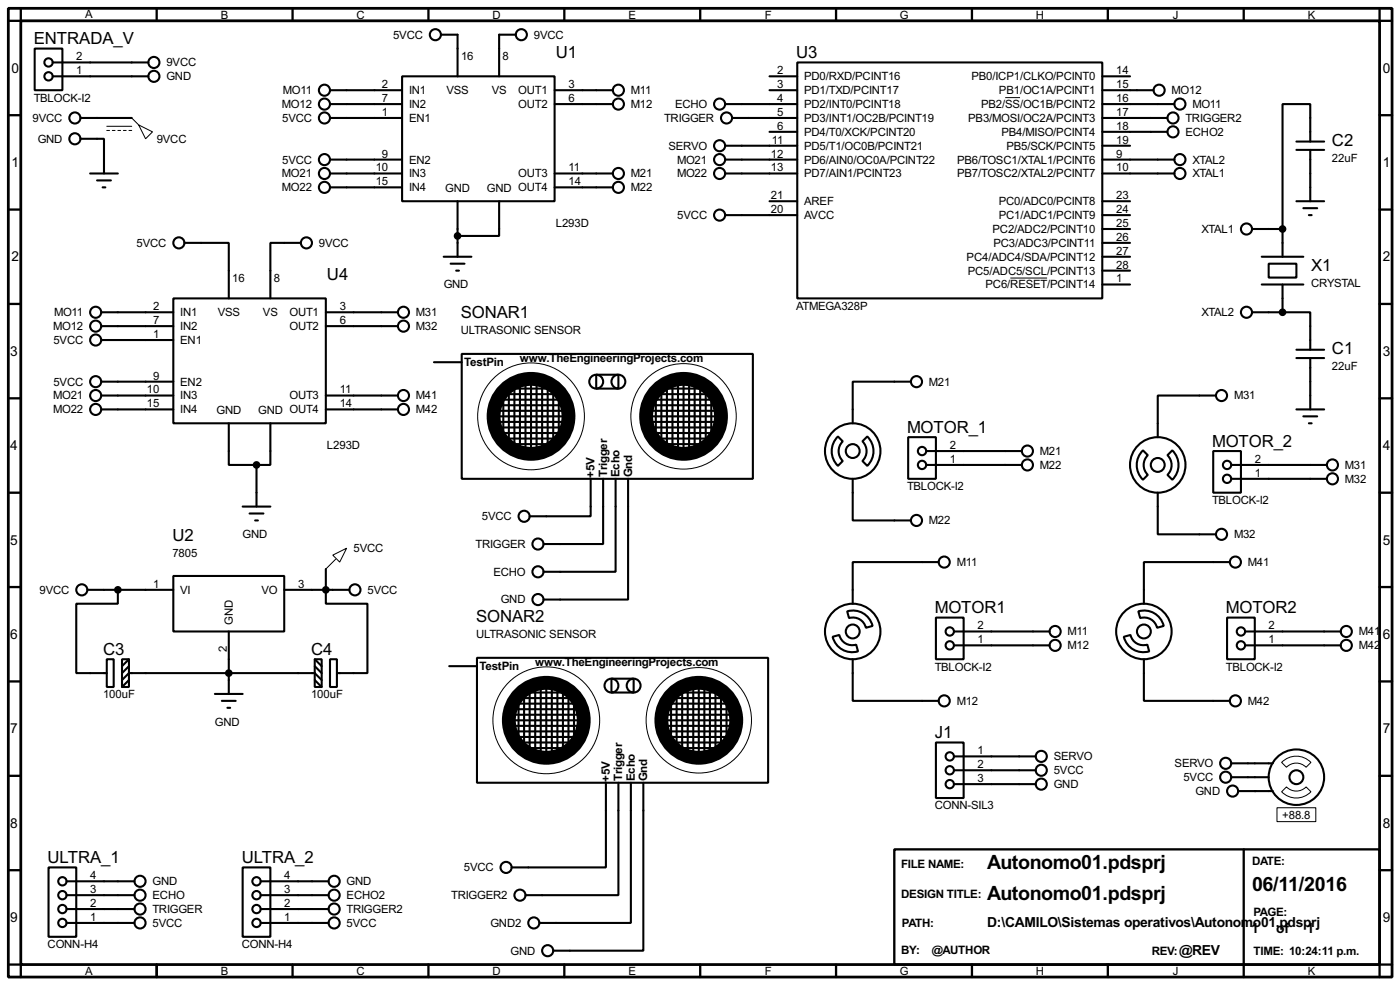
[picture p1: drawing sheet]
<svg xmlns="http://www.w3.org/2000/svg" width="256mm" height="180mm" viewBox="0 0 256 180" stroke-linecap="round" stroke-linejoin="round" font-family="sans-serif">
<path d="M1.5 1.5h253.5v177.3h-253.5zM3.8 3.8h248.9v172.7h-248.9z" fill="none" stroke="#000" stroke-width=".51"/>
<g fill="none" stroke="#000" stroke-width=".42">
<path d="M3.8 1.5v2.3h-2.3M28.7 1.5v2.3M53.6 1.5v2.3M78.5 1.5v2.3M103.4 1.5v2.3M128.3 1.5v2.3M153.2 1.5v2.3M178.1 1.5v2.3M202.9 1.5v2.3M227.8 1.5v2.3M252.7 1.5v2.3h2.3M1.5 21.1h2.3"/>
<path d="M1.5 38.4h2.3M252.7 21.1h2.3M252.7 38.4h2.3M1.5 55.6h2.3M252.7 55.6h2.3M1.5 72.9h2.3M252.7 72.9h2.3M1.5 90.2h2.3M252.7 90.2h2.3M1.5 107.4h2.3M252.7 107.4h2.3M1.5 124.7h2.3"/>
<path d="M252.7 124.7h2.3M1.5 142h2.3M1.5 159.3h2.3M163.8 155.4h88.9v21.1h-88.9zM227.8 155.4v23.4M252.7 142h2.3M252.7 159.3h2.3M1.5 176.5h2.3v2.3M28.7 176.5v2.3M53.6 176.5v2.3M78.5 176.5v2.3M103.4 176.5v2.3"/>
<path d="M128.3 176.5v2.3M153.2 176.5v2.3M178.1 176.5v2.3M202.9 176.5v2.3M255 176.5h-2.3v2.3"/>
</g>
<g fill="none" stroke="#000" stroke-width=".38">
<path d="M6.3 8.9h5.1v7.6h-5.1zM9.7 11.4h17.5M9.7 14h17.5M60.5 16.5h13.2M60.5 19h13.2M73.7 14h27.9v22.8h-27.9zM80.8 6.3h3v7.7M94.5 6.3h-3.1v7.7M101.6 16.5h10.7M101.6 19h10.7M132.8 19h13.2M141 16.5h5"/>
<path d="M141 14h5M146 11.4h55.9v43.2h-55.9zM201.9 16.5h9.4M201.9 19h13.2M201.9 14h5.1M14.7 25.4h4.3v6.3M14.7 21.6h9.4M16.5 31.7h5.1M17.8 33h2.5M18.8 34.3h.5M60.5 31.7h13.2M60.5 34.3h13.2"/>
<path d="M60.5 21.6h13.2M60.5 29.2h13.2M83.8 36.8v10.2M91.4 36.8v6.4h-7.6M101.6 31.7h10.7M101.6 34.3h10.7M132.8 31.7h13.2M132.8 29.2h13.2M132.8 26.7h13.2M132.8 39.4h13.2M134.1 21.6h11.9M141 24.1h5"/>
<path d="M141 36.8h5M201.9 31.7h13.2M201.9 21.6h12M201.9 29.2h13.2M201.9 26.7h5.1M201.9 24.1h12M201.9 39.4h5.1M201.9 36.8h5.1M237.5 36.8h5.1M237.5 27.4h5.1M237.5 25.9h5.1M238.8 38.1h2.5"/>
<path d="M239.8 39.4h.5M240 25.9v-6.9h-5.1v22.9M240 27.4v9.4M18.5 57.1h13.2M18.5 59.7h13.2M31.7 54.6h28v22.9h-28zM33.8 44.4h8.1v10.2M55.1 44.4h-5.6v10.2M59.7 57.1h13.2M59.7 59.7h13.2M81.3 47h5.1M82.5 48.3h2.6"/>
<path d="M83.6 49.5h.5M201.9 41.9h5.1M201.9 47h5.1M201.9 49.5h5.1M201.9 52.1h5.1M201.9 44.4h5.1M229.4 57.1h5.5M229.4 41.9h5.5M231.1 47h7.7M231.1 52.1h7.7M232.4 48.3h5.1v2.5h-5.1zM234.9 57.1h5.1v6.9"/>
<path d="M234.9 41.9v5.1M234.9 52.1v5M18.5 69.8h13.2M18.5 72.4h13.2M18.5 74.9h13.2M18.5 62.2h13.2M41.9 77.5v7.6h5.1M49.5 77.5v7.6h-2.5M59.7 72.4h13.2M59.7 74.9h13.2M79.5 66.3h5.1M84.6 64.8h53.3v22.8h-53.3z"/>
<path d="M90.2 77.2h12.9M90.7 75.2h12.7M90.7 74.2h12.4M90.7 78.2h12.2M90.9 76.2h12.2M91.2 73.2h11.7M91.2 72.1h10.9M91.2 79.2h11.4M92.2 72.9v6.6M92.5 71.1h8.6M93.2 71.4v9.4M94.2 71.1v10.4"/>
<path d="M95.2 70.4v11.6M96.3 70.4v11.9M97.3 70.4v12.4M98.3 70.4v12.4M99.3 69.8v12.7M100.3 70.9v11.6M101.3 72.1v9.7M102.4 73.2v6.6M109.2 68.6h4.1v2.5h-4.1zM118.6 74.2h12.2M119.1 76.2h12.7M119.1 75.2h12.5"/>
<path d="M119.1 77.2h12.5M119.4 73.2h11.4M119.4 72.1h10.4M119.4 78.2h11.7M119.9 79.2h11.4M120.1 72.9v5.8M120.9 71.1h8.1M121.2 71.4v9.4M122.2 70.9v10.6M123.2 70.1v11.9M124.2 70.1v12.2M125.2 70.1v12.2"/>
<path d="M126.2 70.1v12.2M127.3 70.4v11.6M128.3 70.9v10.6M129.3 72.1v8.7M130.3 72.6v7.2M153.5 79.9l.9 .9a2.51 2.51 0 0 0 0 3.6l-.9 .9a3.7 3.7 0 0 1 0-5.4zM166.9 69.8h-10.7v7.7M222.8 72.4h-10.7v7.6M237.5 74.9h5.1M237.5 64h5.1M237.5 65.5h5.1M238.8 76.2h2.5"/>
<path d="M239.8 77.5h.5M240 65.5v9.4M44.4 92.7h5.1M45.7 94h2.6M46.7 95.2h.5M47 85.1v7.6M91.4 80.3h11M91.4 81.3h10.5M108.2 87.6v6.9h-11.2M110.5 87.6v12h-10.9M112.8 87.6v17h-13.2M115.1 87.6v22.1h-15.5"/>
<path d="M120.4 80.3h9.6M121.2 81.3h7.6M156.2 87.6v7.6h10.7M158 80.8l.9-.9a3.7 3.7 0 0 1 0 5.4l-.9-.9a2.51 2.51 0 0 0 0-3.6zM166.4 80h5v7.6h-5zM169.7 85.1h17.5M169.7 82.5h17.5M209.4 82.4l.9 .9a2.51 2.51 0 0 0 0 3.6l-.9 .9a3.7 3.7 0 0 1 0-5.4zM212.1 90.2v7.6h10.7M213.9 83.3l.9-.9a3.7 3.7 0 0 1 0 5.4l-.9-.9a2.51 2.51 0 0 0 0-3.6zM222.2 82.5h5.1v7.7h-5.1zM225.6 85.1h17.5"/>
<path d="M225.6 87.6h17.5M16 107.9h15.7M21.6 107.9v2.6h-7.6v12.7h5.6M31.7 105.4h20.4v10.2h-20.4zM41.9 115.6v11.4M52.1 107.9h11.9M59.7 104.1v6.4h7.6v12.7h-5.6M152.5 116.5l1.3-.3a2.43 2.43 0 0 0 3 1.8l.4 1.2a3.7 3.7 0 0 1-4.7-2.7zM155.2 111.9a3.7 3.7 0 0 1 4.7 2.7l-1.3 .3a2.43 2.43 0 0 0-3.1-1.8zM171.4 113h5.1v7.6h-5.1zM172 102.9h-15.8v7.6M174.8 118.1h17.5"/>
<path d="M174.8 115.6h17.5M205.9 116.5l1.2-.3a2.43 2.43 0 0 0 3.1 1.8l.3 1.2a3.7 3.7 0 0 1-4.6-2.7zM208.5 111.9a3.7 3.7 0 0 1 4.7 2.7l-1.2 .3a2.43 2.43 0 0 0-3.1-1.8zM224.8 113h5.1v7.6h-5.1zM225.3 102.9h-15.8v7.6M228.1 118.1h17.5M228.1 115.6h17.5M19.6 120.6h1.2v5.1h-1.2zM22.4 120.6h1.2v5.1h-1.2zM22.4 124.5l1.2-1.3h34.1l1.2 1.3M23.6 120.6l-1.2 1.3M23.6 121.9l-1.2 1.3"/>
<path d="M23.6 124.5l-1.2 1.2M39.4 127h5M40.6 128.3h2.6M41.7 129.5h.5M57.7 120.6h1.2v5.1h-1.2zM57.7 120.6l1.2 1.3M57.7 121.9l1.2 1.3M57.7 124.5l1.2 1.2M60.5 120.6h1.2v5.1h-1.2zM82.3 121.9h5.1M87.4 120.4h53.3v22.9h-53.3zM93 132.8h12.9"/>
<path d="M93.5 130.8h12.7M93.5 129.8h12.4M93.5 133.9h12.2M93.7 131.8h12.2M94 128.8h11.7M94 127.8h10.9M94 134.9h11.4M94.2 135.9h11M94.2 136.9h10.4M95 128.5v6.6M95.2 126.7h8.7M96 127v9.4"/>
<path d="M97 126.7v10.5M98 126v11.7M99.1 126v11.9M100.1 126v12.4M101.1 126v12.4M102.1 125.5v12.7M103.1 126.5v11.7M104.1 127.8v9.6M105.2 128.8v6.6M112 124.2h4.1v2.5h-4.1zM121.4 129.8h12.2M121.9 131.8h12.7"/>
<path d="M121.9 130.8h12.5M121.9 132.8h12.5M122.2 128.8h11.4M122.2 127.8h10.4M122.2 133.9h11.7M122.7 134.9h11.4M122.9 128.5v5.9M123.2 135.9h9.6M123.7 126.7h8.1M124 136.9h7.6M124 127v9.4M125 126.5v10.7"/>
<path d="M126 125.7v12M127 125.7v12.2M128 125.7v12.2M129 125.7v12.2M130 126v11.7M131.1 126.5v10.7M132.1 127.8v8.6M133.1 128.3v7.1M156.2 120.6v7.7h15.8M171.4 135.9h5.1v10.1h-5.1zM174.8 138.4h14.9M209.5 120.6v7.7h15.8"/>
<path d="M225.6 139.7h7.6M8.9 158.7h5.1v12.7h-5.1zM44.4 158.7h5.1v12.7h-5.1zM111 143.3v15.4h-17.3M113.3 143.3v20.5h-17M115.6 143.3v25.6h-16.8M117.9 143.3v30.7h-16.6M174.8 141h14.9M174.8 143.5h14.9M225.6 142.2h6.8M226.8 144.8h6.4M12.2 163.8h12.4"/>
<path d="M12.2 161.3h12.4M12.2 166.4h12.4M12.2 168.9h12.4M47.8 163.8h12.4M47.8 161.3h12.4M47.8 166.4h12.4M47.8 168.9h12.4"/>
<circle cx="8.9" cy="11.4" r=".76"/>
<circle cx="8.9" cy="14" r=".76"/>
<circle cx="28.2" cy="11.4" r="1.02"/>
<circle cx="28.2" cy="14" r="1.02"/>
<circle cx="59.4" cy="16.5" r="1.02"/>
<circle cx="59.4" cy="19.1" r="1.02"/>
<circle cx="79.8" cy="6.4" r="1.02"/>
<circle cx="95.5" cy="6.4" r="1.02"/>
<circle cx="113.3" cy="16.5" r="1.02"/>
<circle cx="113.3" cy="19.1" r="1.02"/>
<circle cx="131.8" cy="19.1" r="1.02"/>
<circle cx="212.3" cy="16.5" r="1.02"/>
<circle cx="216.2" cy="19.1" r="1.02"/>
<circle cx="13.7" cy="21.6" r="1.02"/>
<circle cx="13.7" cy="25.4" r="1.02"/>
<circle cx="59.4" cy="29.2" r="1.02"/>
<circle cx="59.4" cy="34.3" r="1.02"/>
<circle cx="59.4" cy="21.6" r="1.02"/>
<circle cx="59.4" cy="31.8" r="1.02"/>
<circle cx="113.3" cy="34.3" r="1.02"/>
<circle cx="113.3" cy="31.8" r="1.02"/>
<circle cx="131.8" cy="26.7" r="1.02"/>
<circle cx="131.8" cy="29.2" r="1.02"/>
<circle cx="131.8" cy="31.8" r="1.02"/>
<circle cx="131.8" cy="39.4" r="1.02"/>
<circle cx="133.1" cy="21.6" r="1.02"/>
<circle cx="214.9" cy="21.6" r="1.02"/>
<circle cx="214.9" cy="24.1" r="1.02"/>
<circle cx="216.2" cy="31.8" r="1.02"/>
<circle cx="216.2" cy="29.2" r="1.02"/>
<circle cx="17.5" cy="57.2" r="1.02"/>
<circle cx="17.5" cy="59.7" r="1.02"/>
<circle cx="32.8" cy="44.5" r="1.02"/>
<circle cx="56.1" cy="44.5" r="1.02"/>
<circle cx="73.9" cy="59.7" r="1.02"/>
<circle cx="73.9" cy="57.2" r="1.02"/>
<circle cx="228.3" cy="57.2" r="1.02"/>
<circle cx="228.3" cy="41.9" r="1.02"/>
<circle cx="17.5" cy="74.9" r="1.02"/>
<circle cx="17.5" cy="69.9" r="1.02"/>
<circle cx="17.5" cy="72.4" r="1.02"/>
<circle cx="17.5" cy="62.2" r="1.02"/>
<circle cx="73.9" cy="72.4" r="1.02"/>
<circle cx="73.9" cy="74.9" r="1.02"/>
<circle cx="109.2" cy="69.9" r="1.27"/>
<circle cx="113.3" cy="69.9" r="1.27"/>
<circle cx="167.9" cy="69.9" r="1.02"/>
<circle cx="223.8" cy="72.4" r="1.02"/>
<circle cx="96" cy="94.5" r="1.02"/>
<circle cx="98.6" cy="99.6" r="1.02"/>
<circle cx="156.2" cy="82.5" r="5.1"/>
<circle cx="156.2" cy="82.6" r="1.27"/>
<circle cx="167.9" cy="95.3" r="1.02"/>
<circle cx="168.9" cy="85.1" r=".76"/>
<circle cx="168.9" cy="82.6" r=".76"/>
<circle cx="188.2" cy="85.1" r="1.02"/>
<circle cx="188.2" cy="82.6" r="1.02"/>
<circle cx="212.1" cy="85.1" r="5.1"/>
<circle cx="212.1" cy="85.1" r="1.27"/>
<circle cx="223.8" cy="97.8" r="1.02"/>
<circle cx="224.8" cy="85.1" r=".76"/>
<circle cx="224.8" cy="87.6" r=".76"/>
<circle cx="244.1" cy="85.1" r="1.02"/>
<circle cx="244.1" cy="87.6" r="1.02"/>
<circle cx="15" cy="108" r="1.02"/>
<circle cx="65" cy="108" r="1.02"/>
<circle cx="98.6" cy="109.7" r="1.02"/>
<circle cx="98.6" cy="104.6" r="1.02"/>
<circle cx="156.2" cy="115.6" r="5.1"/>
<circle cx="156.2" cy="115.6" r="1.27"/>
<circle cx="173" cy="102.9" r="1.02"/>
<circle cx="174" cy="115.6" r=".76"/>
<circle cx="174" cy="118.1" r=".76"/>
<circle cx="193.3" cy="118.1" r="1.02"/>
<circle cx="193.3" cy="115.6" r="1.02"/>
<circle cx="209.5" cy="115.6" r="5.1"/>
<circle cx="209.5" cy="115.6" r="1.27"/>
<circle cx="226.3" cy="102.9" r="1.02"/>
<circle cx="227.3" cy="118.1" r=".76"/>
<circle cx="227.3" cy="115.6" r=".76"/>
<circle cx="246.6" cy="118.1" r="1.02"/>
<circle cx="246.6" cy="115.6" r="1.02"/>
<circle cx="112" cy="125.5" r="1.27"/>
<circle cx="116.1" cy="125.5" r="1.27"/>
<circle cx="173" cy="128.3" r="1.02"/>
<circle cx="174" cy="138.4" r=".76"/>
<circle cx="190.8" cy="138.4" r="1.02"/>
<circle cx="224.5" cy="139.7" r="1.02"/>
<circle cx="226.3" cy="128.3" r="1.02"/>
<circle cx="92.7" cy="158.8" r="1.02"/>
<circle cx="174" cy="141" r=".76"/>
<circle cx="174" cy="143.5" r=".76"/>
<circle cx="190.8" cy="143.5" r="1.02"/>
<circle cx="190.8" cy="141" r="1.02"/>
<circle cx="224.5" cy="142.2" r="1.02"/>
<circle cx="225.8" cy="144.8" r="1.02"/>
<circle cx="237.5" cy="142.2" r="5.1"/>
<circle cx="237.5" cy="142.2" r="1.27"/>
<circle cx="11.4" cy="166.4" r=".76"/>
<circle cx="11.4" cy="161.3" r=".76"/>
<circle cx="11.4" cy="168.9" r=".76"/>
<circle cx="11.4" cy="163.8" r=".76"/>
<circle cx="25.7" cy="161.3" r="1.02"/>
<circle cx="25.7" cy="166.4" r="1.02"/>
<circle cx="25.7" cy="168.9" r="1.02"/>
<circle cx="25.7" cy="163.8" r="1.02"/>
<circle cx="47" cy="166.4" r=".76"/>
<circle cx="47" cy="163.8" r=".76"/>
<circle cx="47" cy="161.3" r=".76"/>
<circle cx="47" cy="168.9" r=".76"/>
<circle cx="61.2" cy="163.8" r="1.02"/>
<circle cx="61.2" cy="161.3" r="1.02"/>
<circle cx="61.2" cy="166.4" r="1.02"/>
<circle cx="61.2" cy="168.9" r="1.02"/>
<circle cx="95.2" cy="163.8" r="1.02"/>
<circle cx="97.8" cy="168.9" r="1.02"/>
<circle cx="100.3" cy="174" r="1.02"/>
</g>
<circle cx="229.9" cy="144.8" r=".19" fill="#000"/>
<g fill="#000" stroke="#000" stroke-width=".38">
<circle cx="83.8" cy="43.2" r=".51"/>
<circle cx="234.9" cy="57.1" r=".51"/>
<circle cx="234.9" cy="41.9" r=".51"/>
<circle cx="47" cy="85.1" r=".51"/>
<circle cx="21.6" cy="107.9" r=".51"/>
<circle cx="59.7" cy="107.9" r=".51"/>
<circle cx="41.9" cy="123.2" r=".51"/>
</g>
<g fill="none" stroke="#000" stroke-width=".18">
<path d="M184.1 17.9h2.8M19.6 23.9h.5M19.6 23.1h4.5M20.6 23.9h.5M21.6 23.9h.5M22.6 23.9h.5M23.6 23.9h.5M24.1 21.6l1.3 1.3M25.4 22.9l2.5 1.2-1.2 1.3zM185.1 50.9h6.7M61 101.6l2.5-1.3-1.3 2.6zM61.5 102.4l-1.8 1.7"/>
<path d="M234.8 139.5a3.7 3.7 0 0 1 5.4 0l-.9 .9a2.51 2.51 0 0 0-3.6 0zM233.9 147.8h7.1v2.6h-7.1zM234.8 144.9l.9-.9a2.51 2.51 0 0 0 3.6 0l.9 .9a3.7 3.7 0 0 1-5.4 0z"/>
<circle cx="97.3" cy="76.2" r="9.8"/>
<circle cx="125.2" cy="76.2" r="9.7"/>
<circle cx="100.1" cy="131.8" r="9.8"/>
<circle cx="128" cy="131.8" r="9.7"/>
</g>
<g fill="none" stroke="#000" stroke-width="2.5">
<circle cx="97.3" cy="76.2" r="6.9"/>
<circle cx="125.2" cy="76.2" r="6.9"/>
<circle cx="100.1" cy="131.8" r="6.9"/>
<circle cx="128" cy="131.8" r="6.9"/>
</g>
<g font-size="4">
<text x="180.8" y="159">Autonomo01.pdsprj</text>
<text x="180.8" y="164.8">Autonomo01.pdsprj</text>
<text x="229.4" y="163.1">06/11/2016</text>
</g>
<g font-size="3.4">
<text x="6.2" y="8.1">ENTRADA_V</text>
<text x="101.8" y="10.6">U1</text>
<text x="145.8" y="10.6">U3</text>
<text x="244" y="26.7">C2</text>
<text x="59.9" y="51.3">U4</text>
<text x="240.2" y="49.6">X1</text>
<text x="84.4" y="58.3">SONAR1</text>
<text x="244" y="64.8">C1</text>
<text x="166.2" y="79.2">MOTOR_1</text>
<text x="222" y="81.7">MOTOR_2</text>
<text x="31.6" y="99.1">U2</text>
<text x="87.2" y="113.8">SONAR2</text>
<text x="171.2" y="112.2">MOTOR1</text>
<text x="224.6" y="112.2">MOTOR2</text>
<text x="18.9" y="119.8">C3</text>
<text x="57" y="119.8">C4</text>
<text x="171.2" y="135">J1</text>
<text x="8.7" y="157.9">ULTRA_1</text>
<text x="44.3" y="157.9">ULTRA_2</text>
</g>
<g font-size="2.8">
<text x="2.1" y="13.3">0</text>
<text x="253.3" y="13.3">0</text>
<text x="2.1" y="30.6">1</text>
<text x="253.3" y="30.6">1</text>
<text x="2.1" y="47.8">2</text>
<text x="253.3" y="47.8">2</text>
<text x="1.9" y="65.1">3</text>
<text x="253.3" y="65.1">3</text>
<text x="1.9" y="82.4">4</text>
<text x="253.3" y="82.4">4</text>
<text x="1.9" y="99.7">5</text>
<text x="253.3" y="99.7">5</text>
<text x="1.9" y="116.9">6</text>
<text x="253.3" y="116.9">6</text>
<text x="1.9" y="134.2">7</text>
<text x="253.3" y="134.2">7</text>
<text x="1.9" y="151.5">8</text>
<text x="253.3" y="151.5">8</text>
<text x="1.9" y="168.7">9</text>
<text x="180.8" y="169.7">D:\CAMILO\Sistemas operativos\Autonomo01.pdsprj</text>
<text x="229.2" y="170.7">1</text>
<text x="233.8" y="170.7">of</text>
<text x="239.4" y="170.7">1</text>
<text x="253.3" y="168.7">9</text>
<text x="216" y="174.8">@REV</text>
</g>
<g font-size="2.4">
<text x="85" y="67">TestPin</text>
<text x="95.2" y="66.3">www.TheEngineeringProjects.com</text>
<text x="108.9" y="87.4" transform="rotate(-90 108.9 87.4)">+5V</text>
<text x="111.2" y="87.2" transform="rotate(-90 111.2 87.2)">Trigger</text>
<text x="113.5" y="87.3" transform="rotate(-90 113.5 87.3)">Echo</text>
<text x="115.8" y="87.3" transform="rotate(-90 115.8 87.3)">Gnd</text>
<text x="87.8" y="122.6">TestPin</text>
<text x="98" y="121.9">www.TheEngineeringProjects.com</text>
<text x="111.7" y="143" transform="rotate(-90 111.7 143)">+5V</text>
<text x="114" y="142.9" transform="rotate(-90 114 142.9)">Trigger</text>
<text x="116.3" y="142.9" transform="rotate(-90 116.3 142.9)">Echo</text>
<text x="118.6" y="143" transform="rotate(-90 118.6 143)">Gnd</text>
<text x="165.1" y="158.8">FILE NAME:</text>
<text x="229.4" y="158.3">DATE:</text>
<text x="165.1" y="164.3">DESIGN TITLE:</text>
<text x="229.6" y="167.7">PAGE:</text>
<text x="165.2" y="169.6">PATH:</text>
<text x="165.1" y="174.6">BY:</text>
<text x="170.7" y="174.6">@AUTHOR</text>
<text x="211" y="174.7">REV:</text>
<text x="229.6" y="174.7">TIME: 10:24:11 p.m.</text>
</g>
<g font-size="2.3">
<text x="15.6" y="3.3">A</text>
<text x="40.5" y="3.5">B</text>
<text x="65.3" y="3.5">C</text>
<text x="90.2" y="3.5">D</text>
<text x="115.1" y="3.5">E</text>
<text x="140.1" y="3.5">F</text>
<text x="164.8" y="3.5">G</text>
<text x="189.8" y="3.5">H</text>
<text x="214.9" y="3.5">J</text>
<text x="239.6" y="3.5">K</text>
<text x="14" y="11">2</text>
<text x="72" y="7.1">5VCC</text>
<text x="84.5" y="11">16</text>
<text x="92.1" y="11">8</text>
<text x="97.8" y="7.1">9VCC</text>
<text x="14" y="13.6">1</text>
<text x="30.5" y="12.1">9VCC</text>
<text x="30.5" y="14.7">GND</text>
<text x="51.8" y="17.2">MO11</text>
<text x="70" y="16.1">2</text>
<text x="74.9" y="17.2">IN1</text>
<text x="81.8" y="17.1">VSS</text>
<text x="90.1" y="17.1">VS</text>
<text x="95" y="17.2">OUT1</text>
<text x="104.1" y="16.1">3</text>
<text x="115.6" y="17.2">M11</text>
<text x="142.4" y="16.1">3</text>
<text x="142.4" y="13.6">2</text>
<text x="147.3" y="17.2">PD1/TXD/PCINT17</text>
<text x="147.3" y="14.7">PD0/RXD/PCINT16</text>
<text x="178" y="14.7">PB0/ICP1/CLKO/PCINT0</text>
<text x="183" y="17.2">PB1/OC1A/PCINT1</text>
<text x="204.5" y="13.6">14</text>
<text x="204.5" y="16.1">15</text>
<text x="214.6" y="17.2">MO12</text>
<text x="6" y="22.3">9VCC</text>
<text x="6.2" y="18.6">TBLOCK-I2</text>
<text x="51.6" y="19.8">MO12</text>
<text x="51.7" y="22.3">5VCC</text>
<text x="70" y="18.7">7</text>
<text x="70" y="21.2">1</text>
<text x="74.9" y="19.8">IN2</text>
<text x="74.9" y="22.3">EN1</text>
<text x="95" y="19.8">OUT2</text>
<text x="104.1" y="18.7">6</text>
<text x="115.6" y="19.8">M12</text>
<text x="121.7" y="22.3">TRIGGER</text>
<text x="123.7" y="19.8">ECHO</text>
<text x="142.4" y="23.7">6</text>
<text x="142.4" y="21.2">5</text>
<text x="142.4" y="18.7">4</text>
<text x="147.3" y="22.3">PD3/INT1/OC2B/PCINT19</text>
<text x="147.3" y="19.8">PD2/INT0/PCINT18</text>
<text x="177.4" y="22.3">PB3/MOSI/OC2A/PCINT3</text>
<text x="179.7" y="19.8">PB2/SS/OC1B/PCINT2</text>
<text x="204.5" y="21.2">17</text>
<text x="204.5" y="18.7">16</text>
<text x="204.5" y="23.7">18</text>
<text x="217.2" y="22.3">TRIGGER2</text>
<text x="218.4" y="19.8">MO11</text>
<text x="6.9" y="26.1">GND</text>
<text x="28.7" y="26.1">9VCC</text>
<text x="51.7" y="29.9">5VCC</text>
<text x="70" y="28.8">9</text>
<text x="74.9" y="29.9">EN2</text>
<text x="122.5" y="27.4">SERVO</text>
<text x="124" y="29.9">MO21</text>
<text x="141.2" y="28.8">12</text>
<text x="141.4" y="26.3">11</text>
<text x="147.3" y="29.9">PD6/AIN0/OC0A/PCINT22</text>
<text x="147.3" y="27.4">PD5/T1/OC0B/PCINT21</text>
<text x="147.3" y="24.8">PD4/T0/XCK/PCINT20</text>
<text x="175.3" y="29.9">PB6/TOSC1/XTAL1/PCINT6</text>
<text x="183.5" y="24.8">PB4/MISO/PCINT4</text>
<text x="184.4" y="27.4">PB5/SCK/PCINT5</text>
<text x="204.5" y="26.3">19</text>
<text x="204.5" y="28.8">9</text>
<text x="217.2" y="24.8">ECHO2</text>
<text x="218.4" y="29.9">XTAL2</text>
<text x="244" y="29.7">22uF</text>
<text x="51.6" y="35">MO22</text>
<text x="51.6" y="32.5">MO21</text>
<text x="68.8" y="31.4">10</text>
<text x="68.8" y="33.9">15</text>
<text x="74.9" y="32.5">IN3</text>
<text x="74.9" y="35">IN4</text>
<text x="81.6" y="35.2">GND</text>
<text x="89.2" y="35.2">GND OUT4</text>
<text x="95" y="32.5">OUT3</text>
<text x="104.1" y="31.4">11</text>
<text x="104.1" y="33.9">14</text>
<text x="115.6" y="32.5">M21</text>
<text x="115.6" y="35">M22</text>
<text x="124" y="32.5">MO22</text>
<text x="141.2" y="31.4">13</text>
<text x="147.3" y="32.5">PD7/AIN1/PCINT23</text>
<text x="175.3" y="32.5">PB7/TOSC2/XTAL2/PCINT7</text>
<text x="204.5" y="31.4">10</text>
<text x="218.4" y="32.5">XTAL1</text>
<text x="101.8" y="41.5">L293D</text>
<text x="124.1" y="40.1">5VCC</text>
<text x="141.2" y="39">20</text>
<text x="141.2" y="36.4">21</text>
<text x="147.3" y="40.1">AVCC</text>
<text x="147.3" y="37.5">AREF</text>
<text x="183" y="40.1">PC1/ADC1/PCINT9</text>
<text x="183" y="37.5">PC0/ADC0/PCINT8</text>
<text x="204.5" y="41.5">25</text>
<text x="204.5" y="39">24</text>
<text x="204.5" y="36.4">23</text>
<text x="25" y="45.2">5VCC</text>
<text x="58.4" y="45.2">9VCC</text>
<text x="177.1" y="47.7">PC4/ADC4/SDA/PCINT12</text>
<text x="181.8" y="42.6">PC2/ADC2/PCINT10</text>
<text x="182" y="45.2">PC3/ADC3/PCINT11</text>
<text x="204.5" y="46.6">27</text>
<text x="204.5" y="44.1">26</text>
<text x="220.1" y="42.6">XTAL1</text>
<text x="42.5" y="51.7">16</text>
<text x="50.2" y="51.7">8</text>
<text x="81.3" y="52.8">GND</text>
<text x="177.3" y="50.2">PC5/ADC5/SCL/PCINT13</text>
<text x="180.6" y="52.8">PC6/RESET/PCINT14</text>
<text x="204.5" y="51.7">1</text>
<text x="204.5" y="49.1">28</text>
<text x="240.2" y="52.5">CRYSTAL</text>
<text x="9.9" y="57.9">MO11</text>
<text x="28.1" y="56.8">2</text>
<text x="28.1" y="59.3">7</text>
<text x="33" y="57.9">IN1</text>
<text x="39.9" y="57.8">VSS</text>
<text x="48.2" y="57.8">VS</text>
<text x="53" y="57.9">OUT1</text>
<text x="62.2" y="56.8">3</text>
<text x="62.2" y="59.3">6</text>
<text x="76.2" y="57.9">M31</text>
<text x="145.8" y="56.7">ATMEGA328P</text>
<text x="220.1" y="57.9">XTAL2</text>
<text x="9.7" y="60.4">MO12</text>
<text x="9.8" y="62.9">5VCC</text>
<text x="28.1" y="61.8">1</text>
<text x="33" y="60.4">IN2</text>
<text x="33" y="62.9">EN1</text>
<text x="53" y="60.4">OUT2</text>
<text x="76.2" y="60.4">M32</text>
<text x="84.4" y="61.2">ULTRASONIC SENSOR</text>
<text x="9.8" y="70.6">5VCC</text>
<text x="28.1" y="69.5">9</text>
<text x="33" y="70.6">EN2</text>
<text x="170.2" y="70.6">M21</text>
<text x="244" y="67.8">22uF</text>
<text x="9.7" y="73.1">MO21</text>
<text x="9.7" y="75.6">MO22</text>
<text x="26.9" y="72">10</text>
<text x="26.9" y="74.5">15</text>
<text x="33" y="73.1">IN3</text>
<text x="33" y="75.6">IN4</text>
<text x="39.7" y="75.8">GND</text>
<text x="47.3" y="75.8">GND OUT4</text>
<text x="53" y="73.1">OUT3</text>
<text x="62.2" y="72">11</text>
<text x="62.2" y="74.5">14</text>
<text x="76.2" y="73.1">M41</text>
<text x="76.2" y="75.6">M42</text>
<text x="226.1" y="73.1">M31</text>
<text x="59.9" y="82.1">L293D</text>
<text x="174" y="82.2">2</text>
<text x="190.5" y="83.3">M21</text>
<text x="166.2" y="89.7">TBLOCK-I2</text>
<text x="174" y="84.7">1</text>
<text x="190.5" y="85.8">M22</text>
<text x="229.9" y="87.2">1</text>
<text x="229.9" y="84.7">2</text>
<text x="246.4" y="85.8">M31</text>
<text x="246.4" y="88.3">M32</text>
<text x="88.3" y="95.2">5VCC</text>
<text x="170.2" y="96">M22</text>
<text x="222" y="92.2">TBLOCK-I2</text>
<text x="44.4" y="98.5">GND</text>
<text x="64.8" y="101">5VCC</text>
<text x="87.1" y="100.3">TRIGGER</text>
<text x="226.1" y="98.5">M32</text>
<text x="28.1" y="107.6">1</text>
<text x="31.6" y="102">7805</text>
<text x="54.6" y="107.6">3</text>
<text x="90.4" y="105.4">ECHO</text>
<text x="175.3" y="103.6">M11</text>
<text x="228.6" y="103.6">M41</text>
<text x="7.2" y="108.7">9VCC</text>
<text x="33" y="108.7">VI</text>
<text x="47.9" y="108.7">VO</text>
<text x="67.3" y="108.7">5VCC</text>
<text x="91.7" y="110.4">GND</text>
<text x="41.5" y="119.3" transform="rotate(-90 41.5 119.3)">2</text>
<text x="42.6" y="114.3" transform="rotate(-90 42.6 114.3)">GND</text>
<text x="87.2" y="116.8">ULTRASONIC SENSOR</text>
<text x="179.1" y="117.7">1</text>
<text x="179.1" y="115.2">2</text>
<text x="195.6" y="118.8">M12</text>
<text x="195.6" y="116.3">M11</text>
<text x="232.4" y="117.7">1</text>
<text x="232.4" y="115.2">2</text>
<text x="248.9" y="118.8">M42</text>
<text x="248.9" y="116.3">M41</text>
<text x="171.2" y="122.7">TBLOCK-I2</text>
<text x="224.6" y="122.7">TBLOCK-I2</text>
<text x="18.9" y="127.8">100uF</text>
<text x="57" y="127.8">100uF</text>
<text x="175.3" y="129">M12</text>
<text x="228.6" y="129">M42</text>
<text x="39.4" y="132.8">GND</text>
<text x="179.1" y="138">1</text>
<text x="179.1" y="140.6">2</text>
<text x="179.1" y="143.1">3</text>
<text x="193" y="139.1">SERVO</text>
<text x="193" y="141.7">5VCC</text>
<text x="215.2" y="140.4">SERVO</text>
<text x="216.8" y="143">5VCC</text>
<text x="171.2" y="148.1">CONN-SIL3</text>
<text x="193" y="144.2">GND</text>
<text x="219" y="145.5">GND</text>
<text x="234.9" y="149.8">+88.8</text>
<text x="16.5" y="160.9">4</text>
<text x="52.1" y="160.9">4</text>
<text x="85" y="159.5">5VCC</text>
<text x="16.5" y="166">2</text>
<text x="16.5" y="163.4">3</text>
<text x="27.9" y="162">GND</text>
<text x="27.9" y="164.5">ECHO</text>
<text x="27.9" y="167.1">TRIGGER</text>
<text x="52.1" y="166">2</text>
<text x="52.1" y="163.4">3</text>
<text x="63.5" y="164.5">ECHO2</text>
<text x="63.5" y="162">GND</text>
<text x="63.5" y="167.1">TRIGGER2</text>
<text x="82.7" y="164.5">TRIGGER2</text>
<text x="8.7" y="173.5">CONN-H4</text>
<text x="16.5" y="168.5">1</text>
<text x="27.9" y="169.6">5VCC</text>
<text x="44.3" y="173.5">CONN-H4</text>
<text x="52.1" y="168.5">1</text>
<text x="63.5" y="169.6">5VCC</text>
<text x="89.8" y="169.6">GND2</text>
<text x="15.6" y="178.5">A</text>
<text x="40.5" y="178.5">B</text>
<text x="65.3" y="178.5">C</text>
<text x="90.2" y="178.5">D</text>
<text x="93.5" y="174.7">GND</text>
<text x="115.1" y="178.5">E</text>
<text x="140.1" y="178.5">F</text>
<text x="164.8" y="178.5">G</text>
<text x="189.8" y="178.5">H</text>
<text x="214.9" y="178.5">J</text>
<text x="239.6" y="178.5">K</text>
</g>
</svg>
